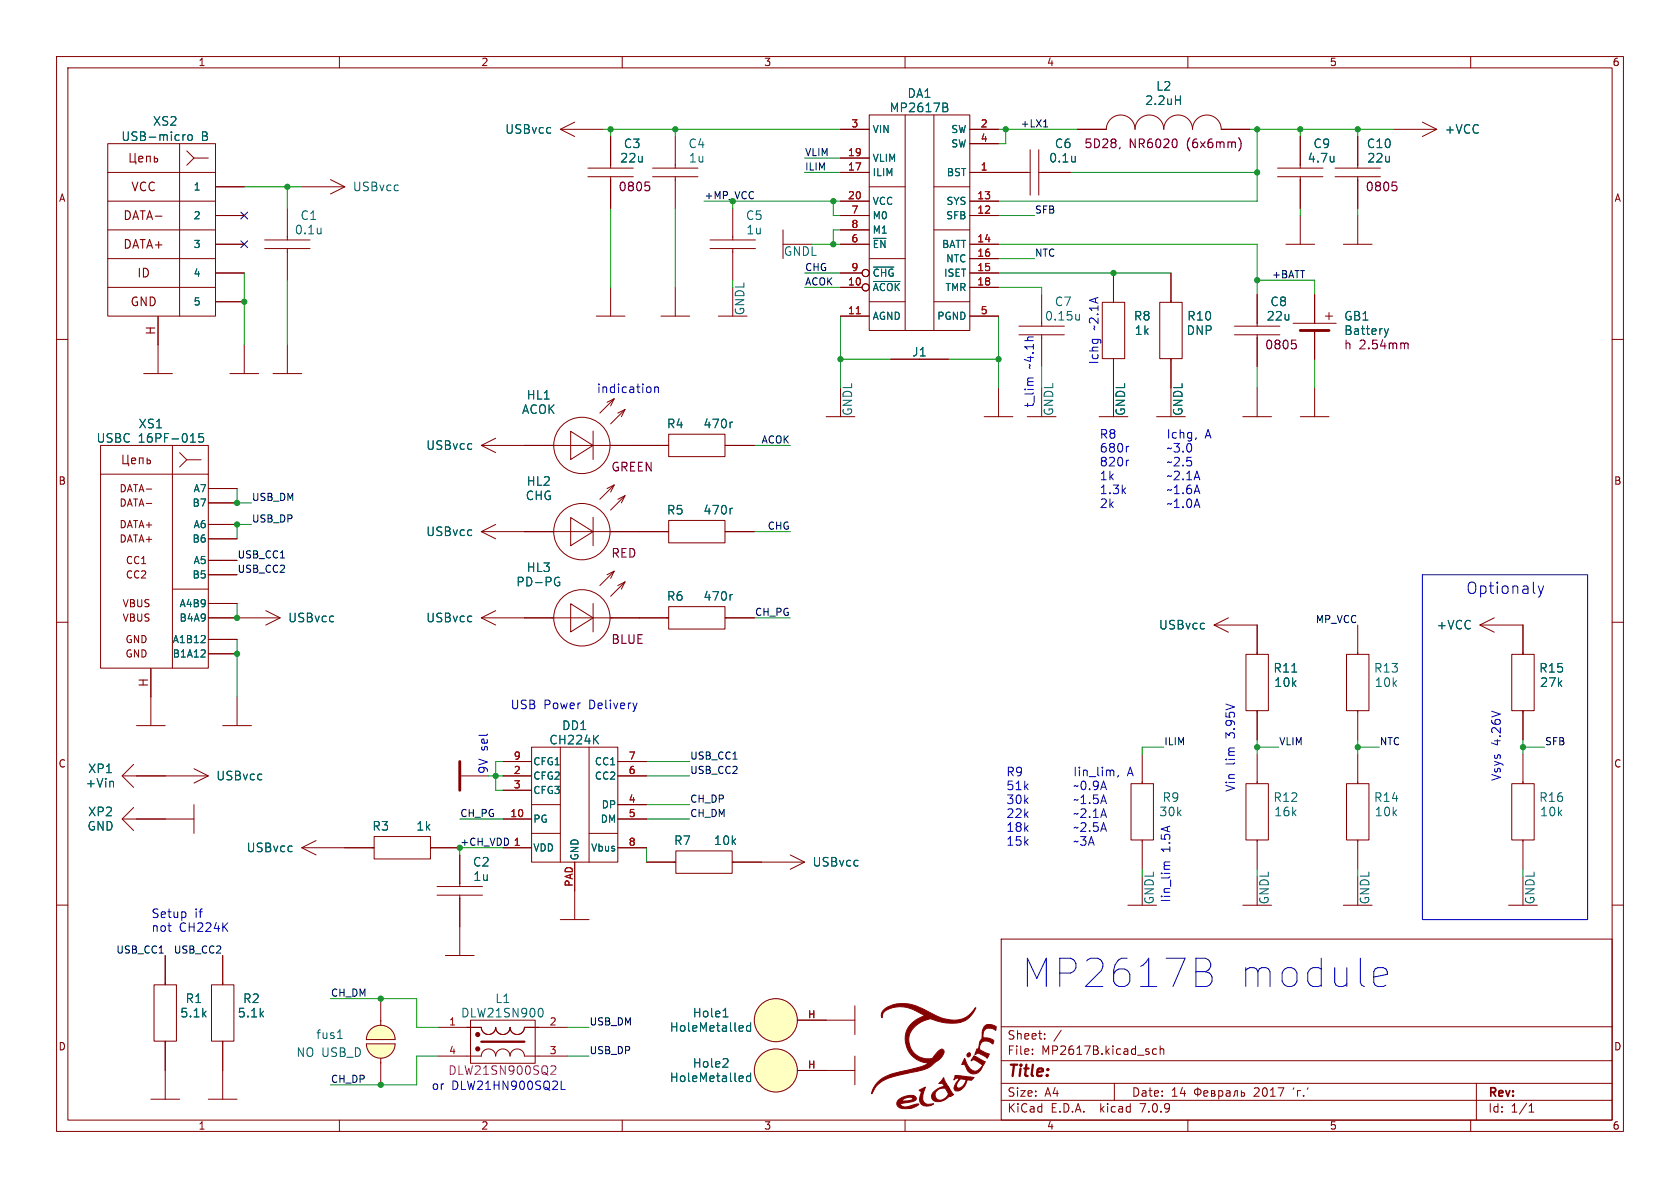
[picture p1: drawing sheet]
<svg xmlns="http://www.w3.org/2000/svg" width="297mm" height="210mm" viewBox="0 0 297 210" stroke-linecap="round" stroke-linejoin="round" font-family="sans-serif">
<g fill="none" stroke="#840000" stroke-width=".18">
<path d="M10 10h277v190h-277zM12 12h273v186h-273zM60 10v2M110 10v2M160 10v2M210 10v2M260 10v2M19 30.5h19.1v25.4h-19.1zM19 30.5v-5.1h19.1v5.1M19 35.6h19.1M31.7 25.4v30.5M33 26.7l1.3 1.2-1.3 1.3"/>
<path d="M34.3 27.9h2.5M38.1 33h5.1M38.1 38.1h5.1M50.8 36.8v5.6M53.3 33h7.7M58.4 31.8l2.6 1.2-2.6 1.3M99.1 22.9h7.6M101.6 21.6l-2.5 1.3 2.5 1.2M103.9 31.2h8.1M103.9 29.7h8.1M107.9 24.1v5.6M107.9 31.2v5.6"/>
<path d="M115.4 31.2h8M115.4 29.7h8M119.4 24.1v5.6M119.4 31.2v5.6M129.5 36.8v5.6M148.6 22.9h5.1M148.6 30.5h5.1M148.6 38.1h5.1M148.6 35.6h5.1M148.6 27.9h5.1M153.7 20.3h17.7v38.1h-17.7zM153.7 33h6.3"/>
<path d="M160 20.3v38.1M165.1 33h6.3M165.1 20.3v38.1M171.4 22.9h5.1M171.4 30.5h10.7M171.4 38.1h5.1M171.4 35.6h5.1M171.4 25.4h5.1M182.1 26.5v8M183.6 30.5h5.6M183.6 26.5v8M190.5 22.9h5.1a2.54 2.54 0 0 1 2.5-2.6 2.54 2.54 0 0 1 2.6 2.6 2.54 2.54 0 0 1 2.5-2.6 2.54 2.54 0 0 1 2.5 2.6 2.54 2.54 0 0 1 2.6-2.6 2.54 2.54 0 0 1 2.5 2.6 2.54 2.54 0 0 1 2.6-2.6 2.54 2.54 0 0 1 2.5 2.6h5.1"/>
<path d="M225.9 31.2h8M225.9 29.7h8M229.9 24.1v5.6M229.9 31.2v5.6M229.9 38.1v5.1M236 31.2h8M236 29.7h8M240 24.1v5.6M240 31.2v5.6M240 38.1v5.1M246.4 22.9h7.6M251.5 21.6l2.5 1.3-2.5 1.2"/>
<path d="M10 60h2M19 50.8h19.1M19 45.7h19.1M19 40.6h19.1M27.9 56v10M38.1 43.2h5.1M38.1 48.3h5.1M38.1 53.3h5.1M46.8 43.9h8M46.8 42.4h8M50.8 43.9v5.6M105.4 55.9h5.1"/>
<path d="M107.9 50.8v5.1M116.8 55.9h5.1M119.4 50.8v5.1M125.5 43.9h8.1M125.5 42.4h8.1M127 55.9h5.1M129.5 43.9v5.6M129.5 50.8v5.1M138.4 40.6v5.1M138.4 43.2h5.1M148.6 55.9h5.1M148.6 43.2h5.1"/>
<path d="M148.6 50.8h3.8M148.6 48.3h3.8M148.6 40.6h5.1M153.7 53.3h6.3M153.7 45.7h6.3M165.1 53.3h6.3M165.1 40.6h6.3M171.4 55.9h5.1M171.4 43.2h5.1M171.4 50.8h5.1M171.4 48.3h5.1M171.4 45.7h5.1"/>
<path d="M180.1 59.2h8.1M180.1 57.7h8.1M184.1 52.1v5.6M184.1 59.2v5.6M194.9 53.4h3.9v10h-3.9zM196.8 48.3v5.1M205 53.4h4v10h-4zM207 48.3v5.1M218.2 59.2h8.1M218.2 57.7h8.1M222.2 52.1v5.6M222.2 59.2v5.6"/>
<path d="M227.3 43.2h5.1M228.6 57.2h7.6M232.4 52.1v5.1M232.4 58.4v5.1M234.3 55.9h1.3M234.9 55.2v1.3M237.5 43.2h5.1M285 60h2M25.4 66h5.1M30.5 78.7v39.4M40.6 66h5.1M43.2 61v5"/>
<path d="M48.3 66h5M50.8 61v5M85.1 78.7h33.1M87.6 77.5l-2.5 1.2 2.5 1.3M100.9 76.3l4 2.4-4 2.5zM104.9 76.2v5M107.3 71.1l1.3-.6-.7 1.3M108.6 70.5l-2.6 2.5M110.5 72.4l-2.6 2.5M110.5 72.4l-1.3 .6M110.5 72.4l-.6 1.3M118.2 76.8h10v3.9h-10z"/>
<path d="M128.2 78.7h5.1M146 73.7h5.1M148.6 68.6v5.1M157.5 63.5h10.1M174 73.7h5.1M176.5 68.6v5.1M181.6 73.7h5.1M184.1 68.6v5.1M194.3 73.7h5.1M196.8 63.4v10.3M204.5 73.7h5M207 63.4v10.3"/>
<path d="M219.7 73.7h5.1M222.2 68.6v5.1M229.9 73.7h5M232.4 68.6v5.1M17.8 83.8h19v34.3h-19zM17.8 83.8v-5.1h19v5.1M31.7 80l1.3 1.3-1.3 1.3M33 81.3h2.6M36.8 99.1h5.1M36.8 92.7h5.1M36.8 86.4h5.1M36.8 95.3h5.1"/>
<path d="M36.8 88.9h5.1M85.1 94h33.1M87.6 92.7l-2.5 1.3 2.5 1.3M100.9 91.5l4 2.5-4 2.5zM104.9 91.4v5.1M107.3 86.4l1.3-.7-.7 1.3M108.6 85.7l-2.6 2.6M110.5 87.6l-2.6 2.6M110.5 87.6l-1.3 .7M110.5 87.6l-.6 1.3M118.2 92h10v4h-10zM128.2 94h5.1"/>
<path d="M10 110h2M26.7 118.2v10.1M30.5 104.1h6.3M36.8 109.2h12.7M36.8 113h5.1M36.8 106.7h5.1M36.8 115.6h5.1M36.8 101.6h5.1M47 108l2.5 1.2-2.5 1.3M85.1 109.2h33.1M87.6 108l-2.5 1.2 2.5 1.3M100.9 106.7l4 2.5-4 2.5z"/>
<path d="M104.9 106.7v5M107.3 101.6l1.3-.6-.7 1.2M108.6 101l-2.6 2.5M110.5 102.9l-2.6 2.5M110.5 102.9l-1.3 .6M110.5 102.9l-.6 1.2M118.2 107.2h10v4h-10zM128.2 109.2h5.1M214.6 110.5h7.6v5.2M217.2 109.2l-2.6 1.3 2.6 1.3M220.3 115.7h3.9v9.9h-3.9zM238 115.7h4v9.9h-4z"/>
<path d="M240 110.5v5.2M261.6 110.5h7.6v5.2M264.2 109.2l-2.6 1.3 2.6 1.3M267.3 115.7h3.9v9.9h-3.9zM285 110h2M21.6 137.2h15.2M23.6 135.1l-2 2.1 2 2M24.1 128.3h5.1M34.3 135.9l2.5 1.3-2.5 1.2M39.4 128.3h5M41.9 123.2v5.1M81.3 137.2h5.1"/>
<path d="M88.9 137.2h5.1M88.9 139.7h5.1M88.9 134.6h5.1M94 132.1h15.2v20.3h-15.2zM99.1 132.1v20.3M104.1 132.1v20.3M109.2 137.2h5.1M109.2 134.6h5.1M199.9 138.5h4v10h-4zM201.9 133.4v5.1M220.3 138.5h3.9v10h-3.9zM222.2 125.6v5.2"/>
<path d="M222.2 133.4v5.1M238 138.5h4v10h-4zM240 125.6v5.2M240 133.4v5.1M267.3 138.5h3.9v10h-3.9zM269.2 125.6v5.2M269.2 133.4v5.1M10 160h2M21.6 144.8h12.7M23.6 142.7l-2 2.1 2 2M34.3 142.2v5.1M53.3 149.9h12.8"/>
<path d="M55.9 148.6l-2.6 1.3 2.6 1.2M66.1 147.9h10v3.9h-10zM76.1 149.9h5.2M77.3 158.2h8M77.3 156.7h8M81.3 151.1v5.6M81.3 158.2v10.7M88.9 144.8h5.1M88.9 149.9h5.1M94 147.3h5.1M94 142.2h5.1M101.6 152.4v10.2"/>
<path d="M104.1 147.3h5.1M109.2 144.8h5.1M109.2 149.9h5.1M109.2 142.2h5.1M114.3 152.4h5.2M119.5 150.4h9.9v4h-9.9zM129.4 152.4h12.8M139.7 151.1l2.5 1.3-2.5 1.3M201.9 148.5v5.2M201.9 154.9v5.1M222.2 148.5v5.2M222.2 154.9v5.1"/>
<path d="M240 148.5v5.2M240 154.9v5.1M269.2 148.5v5.2M269.2 154.9v5.1M285 160h2M27.2 174.1h4v9.9h-4zM29.2 168.9v5.2M37.4 174.1h4v9.9h-4zM39.4 168.9v5.2M67.3 176.5v4.7M78.7 168.9h5.1M99.1 162.6h5"/>
<path d="M151.1 177.8v5.1M177 166h108v32h-108zM199.4 160h5.1M219.7 160h5.1M237.5 160h5.1M266.7 160h5.1M26.7 194.3h5M29.2 184v10.3M36.8 194.3h5.1M39.4 184v10.3M60 198v2M64.8 184.5h5a2.54 2.54 0 0 1-2.5 2.6 2.54 2.54 0 0 1-2.5-2.6z"/>
<path d="M65.5 182a2.54 2.54 0 0 1 2.8-.6 2.54 2.54 0 0 1 1.5 2.4h-5a2.54 2.54 0 0 1 .7-1.8zM67.3 187.1v4.7M77.5 181.6h7.6a1.27 1.27 0 0 0 1.3 1.3 1.27 1.27 0 0 0 1.2-1.3 1.27 1.27 0 0 0 1.3 1.3 1.27 1.27 0 0 0 1.3-1.3 1.27 1.27 0 0 0 1.2 1.3 1.27 1.27 0 0 0 1.3-1.3h7.6M77.5 186.7h7.6a1.27 1.27 0 0 1 1.3-1.3 1.27 1.27 0 0 1 1.2 1.3 1.27 1.27 0 0 1 1.3-1.3 1.27 1.27 0 0 1 1.3 1.3 1.27 1.27 0 0 1 1.2-1.3 1.27 1.27 0 0 1 1.3 1.3h7.6M83.2 180.3h11.4v7.7h-11.4zM110 198v2M141 189.2h10.1M141 180.3h10.1M151.1 186.7v5.1M160 198v2M177 194.5h108M177 191.5h108"/>
<path d="M177 187.5h108M177 181.5h108M182.5 186.3v.1M182.5 185.5v.1M184.7 183.6v.1M184.7 182.8v.1M187.6 182.1l-1.3 2M197 191.5v3M204.5 185.5l-.5-.1-.3 .3v.4l.2 .2h.6M205.1 185.5l.2-.1 .4 .1v.9M205.1 184.9v1.5M210 198v2"/>
<path d="M211.7 192.3v1.5M212.8 193.3l.7-.1v-.3l-.5-.1-.2 .2 .1 .7h.6M214.2 192.8l.5 .1v.2l-.2 .2 .2 .1v.3l-.5 .1zM214.2 193.3h.3M215.5 192.9l.4-.1 .3 .3v.4l-.2 .2h-.5M215.5 192.8v1.5M216.8 192.9h.6l.1 .9M217.5 193.2h-.5a.29 .29 0 0 0-.3 .3 .29 .29 0 0 0 .3 .3l.5-.1M218 193.8l.2-.1 .1-.7 .2-.2h.2v1M219.5 192.8v1l.5-.1v-.5h-.5M228.7 192.3l-.1 .3M230 192.8h-.6v1"/>
<path d="M230.5 193.7v.1M231.2 192.3l-.1 .3M260 198v2M261 191.5v6.5M270.3 196.6h.9M270.3 195.5l.4-.4v1.5"/>
<circle cx="153" cy="50.8" r=".63"/>
<circle cx="153" cy="48.3" r=".63"/>
<circle cx="102.9" cy="78.7" r="5"/>
<circle cx="102.9" cy="94" r="5"/>
<circle cx="102.9" cy="109.2" r="5"/>
<circle cx="137.2" cy="189.2" r="3.8"/>
<circle cx="137.2" cy="180.3" r="3.8"/>
<circle cx="211.8" cy="193" r=".56"/>
</g>
<g fill="none" stroke="#006464" stroke-width=".18">
<path d="M166.7 18.2h.5l.2 .2 .1 .3-.3 .2M166.7 18.9h.5M167.2 18.9a.41 .41 0 0 1 .4 .4 .41 .41 0 0 1-.3 .4h-.6M207.8 17.7h.9M208.7 17v1.5M32.3 23.8v1M32.8 23.8l-.3 .1-.2 .2M33.3 23.9l.4-.1 .3 .3v.4l-.3 .3h-.4l-.1-.3v-.4zM154.4 49.8h4.7M154.4 42.1h2.2M154.4 47.2h3.6M190.8 55.6v1"/>
<path d="M190.8 56.4l-.4 .2M244.7 58.1l.4 1M245.1 59.1l-.1 .4M245.5 58.1l-.4 1M33.7 78.2h.8M35.9 76.6h-.7l-.1 .8 .2-.2 .6 .1 .1 .2-.1 .5-.2 .2-.6-.2M129.5 74.6l-.3 .1M129.5 89.9h-.3M35.5 113.6h.8M35.5 116.1h.8M36.2 112.5v.4M36.2 115v.4"/>
<path d="M98.3 102.1h.6M98.7 102.9h.3v.5l-.3 .2-.4-.1M129.5 105.1l-.3 .1M19.8 138.1l.3 .2v.8M105.2 130.6l.6 .9M105.8 130l-.9 .9M95.5 178.2a.83 .83 0 0 1 .6 .7 .83 .83 0 0 1-.3 .8l-.3 .1M127.8 179.8h.9M128.1 178.5l.2-.3v1.6M59.7 183.6h.8M128.6 187.2l.1 .2-.1 .4-.8 .9h.9M131.3 190.3l.1 .2-.7 .2"/>
<path d="M131.3 181.4l.1 .3-.7 .1M132.7 180.8v1.5M132.7 189.7v1.5M132.7 190.3l-.4-.1-.3 .3v.4l.1 .2h.6M132.7 181.4l-.4-.1-.3 .3v.4l.1 .2h.6"/>
</g>
<path d="M229.9 58.4h5M81.3 134.6v5.1" fill="none" stroke="#840000" stroke-width=".51"/>
<path d="M114.1 32.2h.7M114.6 32.8l.3 .3v.3l-.3 .3M198 26l-.1 .3M208 24.7l.1 .5-.1 .8M219 24.4a1.75 1.75 0 0 1 0 2.3M246.2 32.2h.7M246.7 32.8l.2 .3v.3l-.2 .3M228.4 60.1h.7M228.9 60.7l.3 .3v.4l-.3 .3M248.5 60.6h.2l.2 .3v.8M97.6 188.4l.5 .1 .2 .3-1 1.1h1" fill="none" stroke="#840084" stroke-width=".18"/>
<g fill="#ffffc2" stroke="#ffffc2" stroke-width=".18">
<path d="M64.8 184.5h5a2.54 2.54 0 0 1-2.5 2.6 2.54 2.54 0 0 1-2.5-2.6z"/>
<path d="M65.5 182a2.54 2.54 0 0 1 2.8-.6 2.54 2.54 0 0 1 1.5 2.4h-5a2.54 2.54 0 0 1 .7-1.8z"/>
<circle cx="137.2" cy="189.2" r="3.8"/>
<circle cx="137.2" cy="180.3" r="3.8"/>
</g>
<path d="M23 27.1v1.5h1v.4M23.9 27.1v1.5M24.5 28.1l.8-.1-.1-.3-.5-.1-.2 .2 .1 .8h.6M25.9 28.6v-1h.7v1M27.3 27.6v1h.5v-.5l-.5-.1M21.7 80.5v1.5h1.1v.3M22.6 80.5v1.5M23.3 81.5l.7-.2-.1-.3h-.4l-.2 .2v.7h.6M24.6 82v-1h.7v1M26 81v1l.5-.1v-.5l-.5-.1" fill="none" stroke="#840000" stroke-width=".19"/>
<path d="M151.4 55.5h.7" fill="none" stroke="#a90000" stroke-width=".18"/>
<g fill="#840000" stroke="#840000" stroke-width=".41">
<circle cx="84.5" cy="185.4" r=".25"/>
<circle cx="84.5" cy="182.9" r=".25"/>
</g>
<path d="M85.1 184.2h7.6" fill="none" stroke="#840000" stroke-width=".41"/>
<g fill="#840000" stroke="#840000" stroke-width=".18">
<path d="M171 186.3l.1-.1a.33 .33 0 0 1 .5 .1 .33 .33 0 0 1-.3 .5l-.3-.1z"/>
<path d="M172.1 186.8l.1-.2 2 1.1-.4 .7-.4-.3a2.12 2.12 0 0 0-1.5-.7l-.2 .1z"/>
<path d="M170.5 187.1l.2 .4a2.57 2.57 0 0 0 1.7 1.9l.5-.2 .8-.7a1.46 1.46 0 0 1-1.4 1.3 1.46 1.46 0 0 1-1.5-1.2l-.1-.2a.43 .43 0 0 0-.7-.2z"/>
<path d="M162.5 192.7l1.1-.5a3.3 3.3 0 0 0-.4 2.5 1.53 1.53 0 0 0 1.8 .4 1.66 1.66 0 0 1-2.3-.1 3.6 3.6 0 0 1 .1-2z"/>
<path d="M168.8 190.1l2 .2v.6l-1-.2a1.2 1.2 0 0 0-.5 1.6 1.5 1.5 0 0 0 1.5-1.3v-.7l1.4 .2a1.04 1.04 0 0 1-1.2 .4l-.1 .1a2.06 2.06 0 0 1-2 1.8 .78 .78 0 0 1 0-1.2l.7-.9-.4-.1-.6 .3z"/>
<path d="M158.8 194.4a3.7 3.7 0 0 1 2.6-.8v.6a1.71 1.71 0 0 0-2 .4h.4a2.52 2.52 0 0 0 1.6-.4v-.6a.5 .5 0 0 1 .6 .5 .5 .5 0 0 1-.4 .5l-2.4 .5a.55 .55 0 0 0 .7 .6l2.5-.5a3.1 3.1 0 0 1-3.6 .5l-.3-.5v-.3z"/>
<path d="M166.8 190.5l.4 .9a2.31 2.31 0 0 1 .5 2l-.3-.5a.7 .7 0 0 0-1.1-.5 1.02 1.02 0 0 0-1 1.2 1.02 1.02 0 0 0 1.3 .8l.7-.4 .4-.6v-1.2l.8 1.2a.48 .48 0 0 1-.6 .5v-.2a2.57 2.57 0 0 1-2.8 .9 1.12 1.12 0 0 1 .4-1.9l.6-.4 .9-.3-.2-.2a.61 .61 0 0 0-.8-.3z"/>
<path d="M174 181.5a1.6 1.6 0 0 1 2.1 0l-.1 .6a1.49 1.49 0 0 0-2.1 .1l-.1 .7v.5a2.12 2.12 0 0 1 1.9 .6l-.2 .6a1.65 1.65 0 0 0-2-.3 .97 .97 0 0 0-.1 1.4l1.5 .6-.4 .8-1-.7a.82 .82 0 0 0-1.2 0l.4-1h.3l.1-.4a1.87 1.87 0 0 1 .5-1.4v-.6a2.32 2.32 0 0 1 .4-1.5z"/>
<path d="M156.3 178.5a6.3 6.3 0 0 1 6.6-.3l1 .5a8.4 8.4 0 0 0 5.9 1.5 4.9 4.9 0 0 0 2.7-2.1 4 4 0 0 1-4.5 2.8l-1.4-.2-1.7-.5a2.7 2.7 0 0 0-2.1 .5 3.4 3.4 0 0 0-2 4.1 3.4 3.4 0 0 0 4 2.3l1-1.2 .4-.4a.5 .5 0 0 1 .7 .2 .5 .5 0 0 1-.1 .7l-.6 .7-.6 .5a6.6 6.6 0 0 1-4.1 1.9l-3.1 .7a5.4 5.4 0 0 0-4.3 3.1 4.6 4.6 0 0 1 3.5-3.4l.9-.3a20.8 20.8 0 0 0 5.5-1.6l.1-.1a4.2 4.2 0 0 1-4.1-3.8 4.2 4.2 0 0 1 3.3-4.5h.1a7.5 7.5 0 0 0-5.5-1.5l-.6 .2a1.48 1.48 0 0 0-1.3 1.6 .98 .98 0 0 1 .3-1.4z"/>
</g>
<path d="M184.5 22.4h.7M184.7 21.3l.2-.1v1.2" fill="none" stroke="#0f0f0f" stroke-width=".18"/>
<g fill="none" stroke="#0000c2" stroke-width=".18">
<path d="M114.9 68.5l.2 .2v.4l-.2 .2M115.7 68.5l.3-.1 .3 .1 .1 .9M115.7 68.4v1M182.7 66.8h-.8l-.2 .2v.3M206.6 75.9v1.6M207.1 79.2l-.2 .1-.3-.1-.2 .1M207.5 78.4h1l-.5 .6 .4 .1v.7l-.2 .1h-.4l-.3-.1M208 76.5l-.5-.1-.2 .3v.5l.1 .2h.6M208.6 76.6l.3-.2 .3 .1 .1 1M208.6 75.9v1.6M209.1 79.8v.1M210 78.5l.2-.1a.83 .83 0 0 1 .6 .6 .83 .83 0 0 1-.4 .8l-.1 .1a.83 .83 0 0 1-.6-.6 .83 .83 0 0 1 .3-.8z"/>
<path d="M210.7 76.5l-.5-.1-.3 .3v.5l.2 .2h.6M210.7 76.4v1.3l-.3 .3-.4-.1M211.5 77.4l-.2 .3M207.1 81.6l-.2 .2-.3-.2-.2 .2M207.1 84.1l-.2 .1-.3-.1-.2 .1M207.1 86.5l-.2 .2-.3-.2-.2 .2M207.1 89l-.2 .1-.3-.1-.2 .1M207.6 81l.6-.2 .2 .2 .1 .3-1 1.1h1M207.6 83.4l.6-.1 .2 .1 .1 .3-1 1.1h1M207.6 87.3h.9M207.6 86.2l.5-.5v1.6M207.6 88.6l.5-.4v1.5"/>
<path d="M207.6 89.7h.9M209.1 82.2v.2M209.1 84.7v.1M209.1 87.1v.2M209.1 89.6v.1M209.8 84.8h.9M209.8 83.7l.4-.4v1.5M210 88.3l.2-.1a.83 .83 0 0 1 .6 .6 .83 .83 0 0 1-.4 .9h-.1a.83 .83 0 0 1-.6-.6 .83 .83 0 0 1 .3-.8zM210.5 85.7a.6 .6 0 0 0-.7 .7v.6l.1 .2 .5 .1 .2-.2 .1-.5-.2-.2-.4-.1-.3 .3M210.6 80.8h-.7l-.1 .8 .2-.2 .5 .1 .2 .2-.1 .5-.2 .2-.6-.2M211.1 84.8l.5-1.5 .5 1.5M211.1 87.3l.5-1.6 .5 1.6"/>
<path d="M211.1 89.7l.5-1.5 .5 1.5M211.2 84.4h.8M211.2 86.8h.8M211.2 89.3h.8M251.5 101.6h29.2v61h-29.2zM271.9 103.6l.5 1.3M272.4 104.9l-.2 .5-.3 .2M272.9 103.6l-.5 1.3M112.6 124.3l-.3 1M190.1 135.6v1.5M190.6 138.9l-.2 .1-.3-.1-.2 .1M190.8 135.6v.2"/>
<path d="M190.8 136.1v1M191.3 138.2l.2-.1a.83 .83 0 0 1 .6 .6 .83 .83 0 0 1-.3 .8l-.2 .1a.82 .82 0 0 1-.3-1.4zM191.5 136.1v1M191.5 136.3l.3-.2 .3 .1 .1 .9M192.6 137.3h1.1M192.6 139.5v.1M194.1 135.6v1.3l.2 .2M194.2 138.7l-.3 .3h-.3l-.3-.3 .1-.6h.5l.2 .1a1.01 1.01 0 0 1-.4 1.4h-.3M194.6 139.6l.5-1.5 .5 1.5M194.7 139.2h.8M194.9 135.6v.2M194.9 136.1v1"/>
<path d="M195.6 136.3l.4-.2 .3 .2M195.6 136.1v1M196.3 136.3l.2-.2 .3 .1 .1 .9M196.3 136.3v.8M197.7 137.1l-.1 .3M190.6 141.3l-.2 .2-.3-.2-.2 .2M190.6 143.8l-.2 .1-.3-.1-.2 .1M190.6 146.2l-.2 .2-.3-.2-.2 .2M190.6 148.7l-.2 .1-.3-.1-.2 .1M191 147.9h1l-.5 .6 .4 .1v.7l-.2 .1h-.4l-.3-.1M191.1 141l.4-.5v1.6M191.1 143.1l.6-.1 .2 .1 .1 .3-1 1.1h1"/>
<path d="M191.1 145.6l.6-.2 .2 .2 .1 .3-1 1.1h1M191.1 142.1h.9M192.4 149.4l.5-1.5 .5 1.5M192.6 149h.7M192.6 141.9v.2M192.6 144.4v.1M192.6 146.8v.2M193.3 144.5h.9M193.3 143.4l.4-.4v1.5M194.1 140.5h-.7l-.1 .8 .2-.2 .5 .1 .2 .2-.1 .5-.2 .2-.6-.2M194.1 145.4h-.7l-.1 .8 .2-.2 .5 .1 .2 .2-.1 .5-.2 .2-.6-.2M194.6 142.1l.5-1.6 .5 1.6"/>
<path d="M194.6 144.5l.5-1.5 .5 1.5M194.6 147l.5-1.6 .5 1.6M194.7 141.6h.8M194.7 144.1h.8M194.7 146.5h.8M206.8 152.4h-.9v.5M213.1 169.4a1.22 1.22 0 0 1 1 1.2 1.22 1.22 0 0 1-1 1.2 1.33 1.33 0 0 1 1.2 1.2 1.33 1.33 0 0 1-1 1.4h-1.9M243.1 174.2l.5 .2h.9l.5-.2M243.1 171.3l.5-.2h.9l.5 .2 .3 .5v.4l-2.4 .5M99.2 192.6h.7"/>
</g>
<g fill="none" stroke="#009600" stroke-width=".18">
<path d="M43.2 33h10.1M50.8 33v3.8M106.7 22.9h41.9M107.9 22.9v1.2M107.9 36.8v14M119.4 22.9v1.2M119.4 36.8v14M124.5 35.6h24.1M129.5 35.6v1.2M142.2 30.5h6.4M142.2 27.9h6.4M147.3 35.6v2.5h1.3"/>
<path d="M176.5 22.9h14M176.5 38.1h6.4M177.8 22.9v2.5h-1.3M189.2 30.5h33M221 22.9h25.4M222.2 22.9v12.7h-45.7M229.9 22.9v1.2M229.9 36.8v1.3M240 22.9v1.2M240 36.8v1.3M43.2 48.3v12.7M50.8 49.5v11.5"/>
<path d="M142.2 48.3h6.4M142.2 50.8h6.4M143.5 43.2h5.1M148.6 40.6h-1.3v2.6M148.6 55.9v12.7M176.5 48.3h30.5M176.5 50.8h7.6v1.3M176.5 45.7h6.4M176.5 55.9v12.7M176.5 43.2h45.7v8.9M222.2 49.5h10.2v2.6M133.3 78.7h6.4"/>
<path d="M148.6 63.5h8.9M167.6 63.5h8.9M184.1 64.8v3.8M222.2 64.8v3.8M232.4 63.5v5.1M41.9 86.4v2.5h2.5M44.4 92.7h-2.5v2.6M133.3 94h6.4M41.9 106.7v2.5M41.9 113v10.2M133.3 109.2h6.4M86.4 137.2h2.5"/>
<path d="M88.9 134.6h-1.3v5.1h1.3M114.3 134.6h7.6M114.3 137.2h7.6M205.7 132.1h-3.8v1.3M222.2 130.8v2.6M222.2 132.1h3.9M240 132.1h3.8M240 130.8v2.6M269.2 130.8v2.6M269.2 132.1h3.8M81.3 144.8h7.6M88.9 149.9h-7.6v1.2"/>
<path d="M114.3 142.2h7.6M114.3 144.8h7.6M114.3 149.9v2.5M58.4 176.5h15.3v5.1h3.8M77.5 186.7h-3.8v5.1h-15.3M100.3 181.6h3.8M100.3 186.7h3.8"/>
</g>
<path d="M42.6 37.5l1.2 1.2M43.8 37.5l-1.2 1.2M42.6 42.6l1.2 1.2M43.8 42.6l-1.2 1.2" fill="none" stroke="#000084" stroke-width=".18"/>
<g fill="#009600" stroke="#009600" stroke-width=".18">
<circle cx="41.9" cy="92.7" r=".46"/>
<circle cx="41.9" cy="88.9" r=".46"/>
<circle cx="87.6" cy="137.2" r=".46"/>
<circle cx="41.9" cy="115.6" r=".46"/>
<circle cx="41.9" cy="109.2" r=".46"/>
<circle cx="67.3" cy="191.8" r=".46"/>
<circle cx="177.8" cy="22.9" r=".46"/>
<circle cx="222.2" cy="22.9" r=".46"/>
<circle cx="229.9" cy="22.9" r=".46"/>
<circle cx="240" cy="22.9" r=".46"/>
<circle cx="147.3" cy="35.6" r=".46"/>
<circle cx="147.3" cy="43.2" r=".46"/>
<circle cx="148.6" cy="63.5" r=".46"/>
<circle cx="240" cy="132.1" r=".46"/>
<circle cx="196.8" cy="48.3" r=".46"/>
<circle cx="222.2" cy="49.5" r=".46"/>
<circle cx="269.2" cy="132.1" r=".46"/>
<circle cx="222.2" cy="132.1" r=".46"/>
<circle cx="222.2" cy="30.5" r=".46"/>
<circle cx="176.5" cy="63.5" r=".46"/>
<circle cx="119.4" cy="22.9" r=".46"/>
<circle cx="107.9" cy="22.9" r=".46"/>
<circle cx="50.8" cy="33" r=".46"/>
<circle cx="43.2" cy="53.3" r=".46"/>
<circle cx="67.3" cy="176.5" r=".46"/>
</g>
<g font-size="7" fill="#0000c2">
<text x="180.3" y="175">MP2617B</text>
<text x="218.4" y="175">module</text>
</g>
<text font-size="2.8" fill="#0000c2" x="259.1" y="105.2">Optionaly</text>
<text font-size="2.8" fill="#840000" x="178" y="190.9">Title:</text>
<g font-size="2.1" fill="#006464">
<text x="160.3" y="17.5">DA1</text>
<text x="204.3" y="16.2">L2</text>
<text x="27" y="22.4">XS2</text>
<text x="89.2" y="23.9">USBvcc</text>
<text x="157.2" y="20">MP2617B</text>
<text x="202.4" y="18.8">2.2uH</text>
<text x="255.3" y="23.9">+VCC</text>
<text x="21.4" y="25.1">USB-micro</text>
<text x="35.5" y="25.1">B</text>
<text x="109.5" y="28.9">22u</text>
<text x="110.2" y="26.4">C3</text>
<text x="121.6" y="26.4">C4</text>
<text x="121.7" y="28.9">1u</text>
<text x="185.4" y="28.9">0.1u</text>
<text x="186.4" y="26.4">C6</text>
<text x="231.1" y="28.9">4.7u</text>
<text x="232.1" y="26.4">C9</text>
<text x="241.6" y="26.4">C10</text>
<text x="241.6" y="28.9">22u</text>
<text x="62.3" y="34">USBvcc</text>
<text x="52" y="41.6">0.1u</text>
<text x="53" y="39.1">C1</text>
<text x="131.8" y="39.1">C5</text>
<text x="131.9" y="41.6">1u</text>
<text x="138.5" y="45.4">GNDL</text>
<text x="184.7" y="56.9">0.15u</text>
<text x="186.4" y="54.3">C7</text>
<text x="200.4" y="56.9">R8</text>
<text x="200.5" y="59.4">1k</text>
<text x="209.7" y="59.4">DNP</text>
<text x="209.8" y="56.9">R10</text>
<text x="223.8" y="56.9">22u</text>
<text x="224.5" y="54.3">C8</text>
<text x="237.5" y="56.9">GB1</text>
<text x="237.5" y="59.4">Battery</text>
<text x="161.2" y="63.2">J1</text>
<text x="93" y="70.8">HL1</text>
<text x="24.4" y="75.9">XS1</text>
<text x="92.2" y="73.4">ACOK</text>
<text x="117.8" y="75.9">R4</text>
<text x="124.3" y="75.9">470r</text>
<text x="150.9" y="73.6" transform="rotate(-90 150.9 73.6)">GNDL</text>
<text x="186.4" y="73.6" transform="rotate(-90 186.4 73.6)">GNDL</text>
<text x="199.1" y="73.6" transform="rotate(-90 199.1 73.6)">GNDL</text>
<text x="209.3" y="73.6" transform="rotate(-90 209.3 73.6)">GNDL</text>
<text x="17" y="78.5">USBC</text>
<text x="24.4" y="78.5">16PF-015</text>
<text x="75.3" y="79.7">USBvcc</text>
<text x="92.9" y="88.6">CHG</text>
<text x="93" y="86.1">HL2</text>
<text x="75.3" y="95">USBvcc</text>
<text x="117.8" y="91.2">R5</text>
<text x="124.3" y="91.2">470r</text>
<text x="93" y="101.3">HL3</text>
<text x="91.2" y="103.9">PD-PG</text>
<text x="117.8" y="106.4">R6</text>
<text x="124.3" y="106.4">470r</text>
<text x="50.9" y="110.2">USBvcc</text>
<text x="75.3" y="110.2">USBvcc</text>
<text x="204.8" y="111.5">USBvcc</text>
<text x="253.9" y="111.5">+VCC</text>
<text x="225" y="119.1">R11</text>
<text x="242.8" y="119.1">R13</text>
<text x="272" y="119.1">R15</text>
<text x="225.2" y="121.6">10k</text>
<text x="243" y="121.6">10k</text>
<text x="272.2" y="121.6">27k</text>
<text x="97" y="131.8">CH224K</text>
<text x="99.3" y="129.3">DD1</text>
<text x="15.5" y="136.9">XP1</text>
<text x="15.1" y="139.4">+Vin</text>
<text x="38.2" y="138.2">USBvcc</text>
<text x="205.4" y="142">R9</text>
<text x="225" y="142">R12</text>
<text x="242.8" y="142">R14</text>
<text x="272" y="142">R16</text>
<text x="15.4" y="147">GND</text>
<text x="15.5" y="144.5">XP2</text>
<text x="65.7" y="147">R3</text>
<text x="73.5" y="147">1k</text>
<text x="119.1" y="149.6">R7</text>
<text x="126.1" y="149.6">10k</text>
<text x="204.9" y="144.5">30k</text>
<text x="225.2" y="144.5">16k</text>
<text x="243" y="144.5">10k</text>
<text x="272.2" y="144.5">10k</text>
<text x="43.5" y="150.9">USBvcc</text>
<text x="83.5" y="153.4">C2</text>
<text x="83.6" y="155.9">1u</text>
<text x="143.6" y="153.4">USBvcc</text>
<text x="32.7" y="177.5">R1</text>
<text x="42.9" y="177.5">R2</text>
<text x="87.5" y="177.5">L1</text>
<text x="31.8" y="180.1">5.1k</text>
<text x="41.9" y="180.1">5.1k</text>
<text x="55.8" y="183.9">fus1</text>
<text x="81.4" y="180.1">DLW21SN900</text>
<text x="118.3" y="182.6">HoleMetalled</text>
<text x="122.4" y="180.1">Hole1</text>
<text x="52.3" y="187">NO USB_D</text>
<text x="118.3" y="191.5">HoleMetalled</text>
<text x="122.4" y="189">Hole2</text>
</g>
<g font-size="2.1" fill="#840084">
<text x="191.6" y="26.4">5D28,</text>
<text x="199.5" y="26.4">NR6020</text>
<text x="209.8" y="26.4">(6x6mm)</text>
<text x="109.3" y="34">0805</text>
<text x="241.4" y="34">0805</text>
<text x="223.6" y="62">0805</text>
<text x="237.5" y="62">h</text>
<text x="240.2" y="62">2.54mm</text>
<text x="108" y="83.5">GREEN</text>
<text x="108" y="98.8">RED</text>
<text x="108" y="114">BLUE</text>
<text x="79.2" y="190.2">DLW21SN900SQ2</text>
</g>
<g font-size="2.1" fill="#840000">
<text x="23.1" y="34.1">VCC</text>
<text x="21.7" y="39.1">DATA-</text>
<text x="21.7" y="44.2">DATA+</text>
<text x="24.1" y="49.3">ID</text>
<text x="22.9" y="54.4">GND</text>
<text x="27.7" y="59.4" transform="rotate(-90 27.7 59.4)">H</text>
<text x="26.4" y="121.6" transform="rotate(-90 26.4 121.6)">H</text>
<text x="178" y="184">Sheet:</text>
<text x="178" y="186.7">File:</text>
<text x="184.1" y="186.7">MP2617B.kicad_sch</text>
<text x="178" y="196.9">KiCad</text>
<text x="178" y="194.1">Size:</text>
<text x="184.7" y="194.1">A4</text>
<text x="185.7" y="196.9">E.D.A.</text>
<text x="194.6" y="196.9">kicad</text>
<text x="200" y="194.1">Date:</text>
<text x="201.8" y="196.9">7.0.9</text>
<text x="207" y="194.1">14</text>
<text x="221.8" y="194.1">2017</text>
<text x="263" y="194.3">Rev:</text>
<text x="263" y="196.9">Id:</text>
<text x="267.1" y="196.9">1/1</text>
</g>
<g font-size="2.1" fill="#009600">
<text x="131.8" y="55.8" transform="rotate(-90 131.8 55.8)">GNDL</text>
<text x="204.2" y="160" transform="rotate(-90 204.2 160)">GNDL</text>
<text x="224.5" y="160" transform="rotate(-90 224.5 160)">GNDL</text>
<text x="242.3" y="160" transform="rotate(-90 242.3 160)">GNDL</text>
<text x="271.5" y="160" transform="rotate(-90 271.5 160)">GNDL</text>
</g>
<g font-size="2.1" fill="#0000c2">
<text x="194.3" y="58.4" transform="rotate(-90 194.3 58.4)">~2.1A</text>
<text x="182.9" y="65.2" transform="rotate(-90 182.9 65.2)">~4.1h</text>
<text x="194.3" y="64.5" transform="rotate(-90 194.3 64.5)">Ichg</text>
<text x="105.4" y="69.6">indication</text>
<text x="182.9" y="72.1" transform="rotate(-90 182.9 72.1)">t_lim</text>
<text x="194.3" y="77.7">R8 Ichg,</text>
<text x="213" y="77.7">A</text>
<text x="194.3" y="80.1">680r ~3.0</text>
<text x="194.3" y="82.6">820r ~2.5</text>
<text x="194.3" y="85">1k ~2.1A</text>
<text x="194.3" y="87.5">1.3k ~1.6A</text>
<text x="194.3" y="89.9">2k ~1.0A</text>
<text x="90.2" y="125.5">USB</text>
<text x="96.1" y="125.5">Power</text>
<text x="104.1" y="125.5">Delivery</text>
<text x="218.4" y="130.4" transform="rotate(-90 218.4 130.4)">3.95V</text>
<text x="265.4" y="131.9" transform="rotate(-90 265.4 131.9)">4.26V</text>
<text x="86.4" y="136.9" transform="rotate(-90 86.4 136.9)">9V sel</text>
<text x="177.8" y="137.3">R9 Iin_lim,</text>
<text x="199.2" y="137.3">A</text>
<text x="218.4" y="135.3" transform="rotate(-90 218.4 135.3)">lim</text>
<text x="177.8" y="139.8">51k ~0.9A</text>
<text x="177.8" y="142.2">30k ~1.5A</text>
<text x="218.4" y="140" transform="rotate(-90 218.4 140)">Vin</text>
<text x="265.4" y="138.1" transform="rotate(-90 265.4 138.1)">Vsys</text>
<text x="177.8" y="144.7">22k ~2.1A</text>
<text x="177.8" y="147.2">18k ~2.5A</text>
<text x="177.8" y="149.6">15k ~3A</text>
<text x="207" y="150.7" transform="rotate(-90 207 150.7)">1.5A</text>
<text x="207" y="159.6" transform="rotate(-90 207 159.6)">Iin_lim</text>
<text x="26.7" y="162.4">Setup</text>
<text x="26.7" y="164.9">not</text>
<text x="31.6" y="164.9">CH224K</text>
<text x="34.4" y="162.4">if</text>
<text x="76.2" y="192.8">or</text>
<text x="79.8" y="192.8">DLW21HN900SQ2L</text>
</g>
<g font-size="1.8" fill="#840000">
<text x="35" y="11.9">1</text>
<text x="85" y="11.9">2</text>
<text x="135" y="11.9">3</text>
<text x="185" y="11.9">4</text>
<text x="235" y="11.9">5</text>
<text x="285" y="11.9">6</text>
<text x="10.3" y="35.9">A</text>
<text x="285.3" y="35.9">A</text>
<text x="10.3" y="85.9">B</text>
<text x="21" y="89.8">DATA-</text>
<text x="21" y="87.2">DATA-</text>
<text x="285.3" y="85.9">B</text>
<text x="21" y="93.6">DATA+</text>
<text x="21" y="96.1">DATA+</text>
<text x="22.1" y="99.9">CC1</text>
<text x="21.6" y="107.6">VBUS</text>
<text x="22.1" y="102.5">CC2</text>
<text x="21.6" y="110.1">VBUS</text>
<text x="22.1" y="113.9">GND</text>
<text x="22.1" y="116.4">GND</text>
<text x="10.3" y="135.9">C</text>
<text x="285.3" y="135.9">C</text>
<text x="10.3" y="185.9">D</text>
<text x="285.3" y="185.9">D</text>
<text x="35" y="199.9">1</text>
<text x="85" y="199.9">2</text>
<text x="135" y="199.9">3</text>
<text x="185" y="199.9">4</text>
<text x="235" y="199.9">5</text>
<text x="285" y="199.9">6</text>
</g>
<g font-size="1.8" fill="#a90000">
<text x="150.4" y="22.6">3</text>
<text x="173.3" y="22.6">2</text>
<text x="149.8" y="27.7">19</text>
<text x="173.3" y="25.1">4</text>
<text x="149.8" y="30.2">17</text>
<text x="149.8" y="35.3">20</text>
<text x="172.7" y="35.3">13</text>
<text x="173.3" y="30.2">1</text>
<text x="150.4" y="37.8">7</text>
<text x="150.4" y="40.4">8</text>
<text x="172.7" y="37.8">12</text>
<text x="150.4" y="42.9">6</text>
<text x="172.7" y="42.9">14</text>
<text x="172.7" y="45.5">16</text>
<text x="149.8" y="50.5">10</text>
<text x="150.4" y="48">9</text>
<text x="172.7" y="48">15</text>
<text x="172.7" y="50.5">18</text>
<text x="149.8" y="55.6">11</text>
<text x="173.3" y="55.6">5</text>
<text x="90.7" y="136.9">2</text>
<text x="90.7" y="134.4">9</text>
<text x="111.1" y="136.9">6</text>
<text x="111.1" y="134.4">7</text>
<text x="90.7" y="139.4">3</text>
<text x="111.1" y="142">4</text>
<text x="90.1" y="144.5">10</text>
<text x="90.7" y="149.6">1</text>
<text x="111.1" y="144.5">5</text>
<text x="111.1" y="149.6">8</text>
<text x="101.3" y="156.9" transform="rotate(-90 101.3 156.9)">PAD</text>
<text x="79.3" y="181.4">1</text>
<text x="97.1" y="181.4">2</text>
<text x="142.7" y="180.1">H</text>
<text x="79.3" y="186.4">4</text>
<text x="97.1" y="186.4">3</text>
<text x="142.7" y="189">H</text>
</g>
<g font-size="1.8" fill="#006464">
<text x="154.2" y="23.7">VIN</text>
<text x="168.1" y="23.7">SW</text>
<text x="154.2" y="28.8">VLIM</text>
<text x="168.1" y="26.3">SW</text>
<text x="34.1" y="33.9">1</text>
<text x="154.2" y="31.3">ILIM</text>
<text x="167.3" y="31.3">BST</text>
<text x="34.1" y="39">2</text>
<text x="154.2" y="36.4">VCC</text>
<text x="154.2" y="39">M0</text>
<text x="154.2" y="41.5">M1</text>
<text x="167.2" y="39">SFB</text>
<text x="167.2" y="36.4">SYS</text>
<text x="34.1" y="44">3</text>
<text x="154.2" y="44">~{EN}</text>
<text x="166.4" y="44">BATT</text>
<text x="167.2" y="46.6">NTC</text>
<text x="34.1" y="49.1">4</text>
<text x="154.2" y="51.7">~{ACOK}</text>
<text x="154.2" y="49.1">~{CHG}</text>
<text x="166.8" y="49.1">ISET</text>
<text x="167" y="51.7">TMR</text>
<text x="34.1" y="54.2">5</text>
<text x="154.2" y="56.7">AGND</text>
<text x="165.6" y="56.7">PGND</text>
<text x="33.9" y="89.8">B7</text>
<text x="34.1" y="87.2">A7</text>
<text x="34.1" y="93.6">A6</text>
<text x="33.9" y="96.1">B6</text>
<text x="34.1" y="99.9">A5</text>
<text x="31.6" y="107.5">A4B9</text>
<text x="33.9" y="102.5">B5</text>
<text x="30.4" y="113.9">A1B12</text>
<text x="31.6" y="110.1">B4A9</text>
<text x="30.4" y="116.4">B1A12</text>
<text x="94.2" y="135.5">CFG1</text>
<text x="105.1" y="135.5">CC1</text>
<text x="94.2" y="138">CFG2</text>
<text x="94.2" y="140.6">CFG3</text>
<text x="105.1" y="138">CC2</text>
<text x="106.3" y="143.1">DP</text>
<text x="94.2" y="145.6">PG</text>
<text x="106.1" y="145.6">DM</text>
<text x="94.2" y="150.7">VDD</text>
<text x="102.5" y="152.2" transform="rotate(-90 102.5 152.2)">GND</text>
<text x="104.4" y="150.7">Vbus</text>
</g>
<g font-size="1.8" fill="#0f0f0f">
<text x="180.3" y="22.6">+LX1</text>
<text x="142.2" y="27.7">VLIM</text>
<text x="142.2" y="30.2">ILIM</text>
<text x="182.9" y="37.8">SFB</text>
<text x="142.2" y="48">CHG</text>
<text x="182.9" y="45.5">NTC</text>
<text x="142.2" y="50.5">ACOK</text>
<text x="224.8" y="49.3">+BATT</text>
<text x="134.5" y="78.5">ACOK</text>
<text x="44.4" y="88.6">USB_DM</text>
<text x="44.4" y="92.4">USB_DP</text>
<text x="135.6" y="93.7">CHG</text>
<text x="41.9" y="98.8">USB_CC1</text>
<text x="41.9" y="101.3">USB_CC2</text>
<text x="133.4" y="109">CH_PG</text>
<text x="232.5" y="110.2">MP_VCC</text>
<text x="205.7" y="131.8">ILIM</text>
<text x="226.1" y="131.8">VLIM</text>
<text x="243.8" y="131.8">NTC</text>
<text x="273" y="131.8">SFB</text>
<text x="121.9" y="136.9">USB_CC2</text>
<text x="121.9" y="134.4">USB_CC1</text>
<text x="121.9" y="142">CH_DP</text>
<text x="81.3" y="144.5">CH_PG</text>
<text x="121.9" y="144.5">CH_DM</text>
<text x="20.5" y="168.6">USB_CC1</text>
<text x="30.6" y="168.6">USB_CC2</text>
<text x="58.4" y="176.3">CH_DM</text>
<text x="104.1" y="181.3">USB_DM</text>
<text x="58.4" y="191.5">CH_DP</text>
<text x="104.1" y="186.4">USB_DP</text>
</g>
<g font-size="1.8" fill="#009600">
<text x="124.5" y="35.3">+MP_VCC</text>
<text x="81.3" y="149.6">+CH_VDD 1</text>
</g>
</svg>
